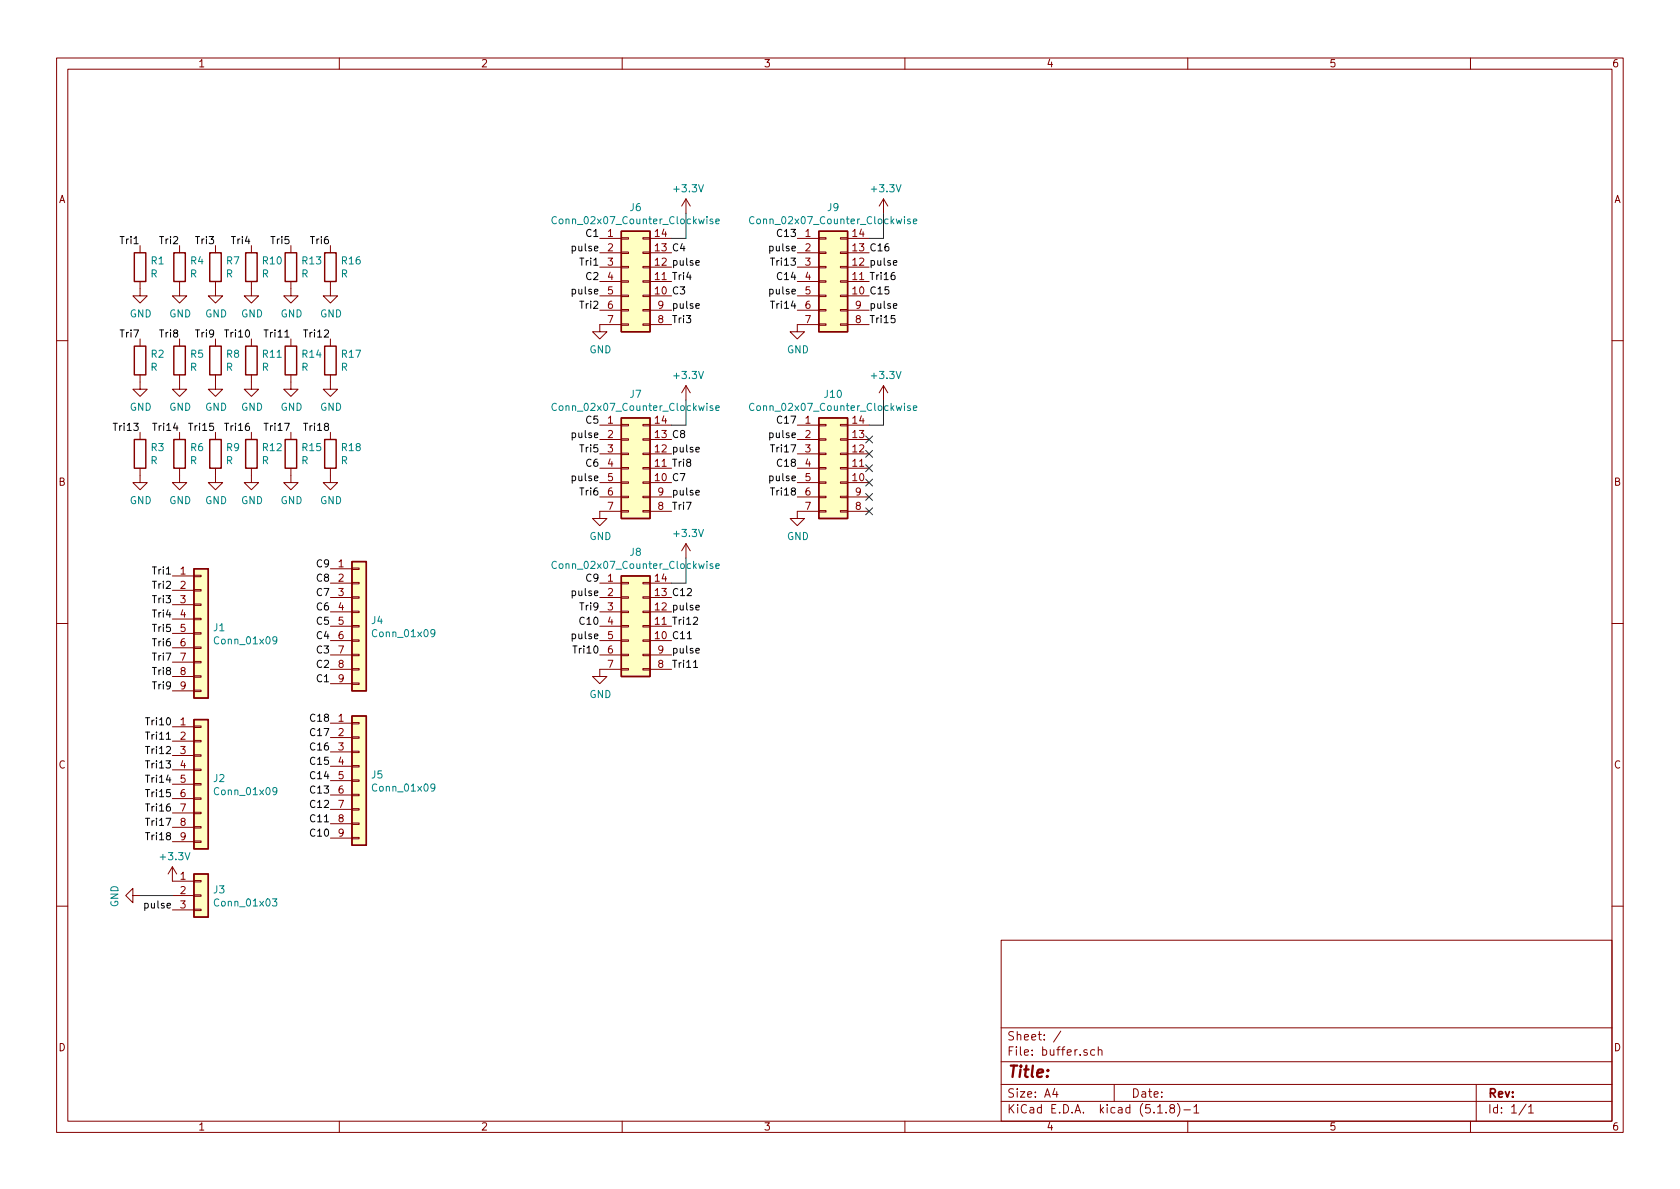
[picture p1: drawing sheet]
<svg xmlns="http://www.w3.org/2000/svg" width="297mm" height="210mm" viewBox="0 0 297 210" stroke-linecap="round" stroke-linejoin="round" font-family="sans-serif">
<g fill="none" stroke="#840000" stroke-width=".18">
<path d="M10 10.3h277v189.9h-277zM12 12.2h273v186.1h-273zM60 10.3v1.9M110 10.3v1.9M160 10.3v1.9M210 10.3v1.9M260 10.3v1.9M121.3 35.2v2.5M121.3 35.2l-.8 1.2M121.3 35.2l.7 1.2M156.2 35.2v2.5M156.2 35.2l-.8 1.2"/>
<path d="M156.2 35.2l.8 1.2M24.8 49.8v2.5h1.2l-1.2 1.3-1.3-1.3h1.3M24.8 43.4v1.3M24.8 59.9v1.3M31.7 49.8v2.5h1.3l-1.3 1.3-1.2-1.3h1.2M31.7 43.4v1.3M31.7 59.9v1.3M38.1 49.8v2.5h1.3l-1.3 1.3-1.3-1.3h1.3M38.1 43.4v1.3M38.1 59.9v1.3M44.4 49.8v2.5h1.3l-1.3 1.3-1.2-1.3h1.2M44.4 43.4v1.3"/>
<path d="M44.4 59.9v1.3M51.4 49.8v2.5h1.3l-1.3 1.3-1.2-1.3h1.2M51.4 43.4v1.3M51.4 59.9v1.3M58.4 49.8v2.5h1.3l-1.3 1.3-1.3-1.3h1.3M58.4 43.4v1.3M58.4 59.9v1.3M106 42.2h3.9M106 52.3h3.9M106 49.8h3.9M106 47.2h3.9M106 44.7h3.9"/>
<path d="M106 54.9h3.9M109.9 54.7h1.2v.3h-1.2zM109.9 57.3h1.2v.2h-1.2zM109.9 52.2h1.2v.2h-1.2zM109.9 47.1h1.2v.3h-1.2zM109.9 44.6h1.2v.2h-1.2zM109.9 42h1.2v.3h-1.2zM109.9 49.7h1.2v.2h-1.2zM109.9 57.4h-3.9v1.3h1.3l-1.3 1.2-1.2-1.2h1.2M113.7 54.7h1.2v.3h-1.2zM113.7 57.3h1.2v.2h-1.2zM113.7 52.2h1.2v.2h-1.2z"/>
<path d="M113.7 47.1h1.2v.3h-1.2zM113.7 44.6h1.2v.2h-1.2zM113.7 42h1.2v.3h-1.2zM113.7 49.7h1.2v.2h-1.2zM114.9 42.2h3.8M114.9 52.3h3.8M114.9 49.8h3.8M114.9 47.2h3.8M114.9 44.7h3.8M114.9 54.9h3.8M114.9 57.4h3.8M141 42.2h3.8"/>
<path d="M141 52.3h3.8M141 49.8h3.8M141 47.2h3.8M141 44.7h3.8M141 54.9h3.8M144.8 54.7h1.2v.3h-1.2zM144.8 57.3h1.2v.2h-1.2zM144.8 52.2h1.2v.2h-1.2zM144.8 47.1h1.2v.3h-1.2zM144.8 44.6h1.2v.2h-1.2zM144.8 42h1.2v.3h-1.2zM144.8 49.7h1.2v.2h-1.2z"/>
<path d="M144.8 57.4h-3.8v1.3h1.2l-1.2 1.2-1.3-1.2h1.3M148.6 54.7h1.3v.3h-1.3zM148.6 57.3h1.3v.2h-1.3zM148.6 52.2h1.3v.2h-1.3zM148.6 47.1h1.3v.3h-1.3zM148.6 44.6h1.3v.2h-1.3zM148.6 42h1.3v.3h-1.3zM148.6 49.7h1.3v.2h-1.3zM149.9 42.2h3.8M149.9 52.3h3.8M149.9 49.8h3.8M149.9 47.2h3.8"/>
<path d="M149.9 44.7h3.8M149.9 54.9h3.8M149.9 57.4h3.8M10 60.2h2M24.8 66.3v2.5h1.2l-1.2 1.3-1.3-1.3h1.3M24.8 76.4v1.3M31.7 66.3v2.5h1.3l-1.3 1.3-1.2-1.3h1.2M31.7 76.4v1.3M38.1 66.3v2.5h1.3l-1.3 1.3-1.3-1.3h1.3M38.1 76.4v1.3M44.4 66.3v2.5h1.3l-1.3 1.3-1.2-1.3h1.2M44.4 76.4v1.3"/>
<path d="M51.4 66.3v2.5h1.3l-1.3 1.3-1.2-1.3h1.2M51.4 76.4v1.3M58.4 66.3v2.5h1.3l-1.3 1.3-1.3-1.3h1.3M58.4 76.4v1.3M106 75.2h3.9M106 77.7h3.9M109.9 77.6h1.2v.2h-1.2zM109.9 75.1h1.2v.2h-1.2zM113.7 77.6h1.2v.2h-1.2zM113.7 75.1h1.2v.2h-1.2zM114.9 75.2h3.8M114.9 77.7h3.8"/>
<path d="M121.3 68.2v2.5M121.3 68.2l-.8 1.3M121.3 68.2l.7 1.3M141 75.2h3.8M141 77.7h3.8M144.8 77.6h1.2v.2h-1.2zM144.8 75.1h1.2v.2h-1.2zM148.6 77.6h1.3v.2h-1.3zM148.6 75.1h1.3v.2h-1.3zM149.9 75.2h3.8M149.9 77.7h3.8M156.2 68.2l-.8 1.3"/>
<path d="M156.2 68.2v2.5M156.2 68.2l.8 1.3M285 60.2h2M24.8 82.8v2.5h1.2l-1.2 1.3-1.3-1.3h1.3M31.7 82.8v2.5h1.3l-1.3 1.3-1.2-1.3h1.2M38.1 82.8v2.5h1.3l-1.3 1.3-1.3-1.3h1.3M44.4 82.8v2.5h1.3l-1.3 1.3-1.2-1.3h1.2M51.4 82.8v2.5h1.3l-1.3 1.3-1.2-1.3h1.2M58.4 82.8v2.5h1.3l-1.3 1.3-1.3-1.3h1.3M106 85.3h3.9M106 82.8h3.9M106 80.3h3.9"/>
<path d="M106 87.9h3.9M109.9 87.8h1.2v.2h-1.2zM109.9 90.3h1.2v.2h-1.2zM109.9 85.2h1.2v.3h-1.2zM109.9 80.1h1.2v.3h-1.2zM109.9 82.7h1.2v.2h-1.2zM109.9 90.4h-3.9v1.3h1.3l-1.3 1.3-1.2-1.3h1.2M113.7 87.8h1.2v.2h-1.2zM113.7 90.3h1.2v.2h-1.2zM113.7 85.2h1.2v.3h-1.2zM113.7 80.1h1.2v.3h-1.2zM113.7 82.7h1.2v.2h-1.2z"/>
<path d="M114.9 85.3h3.8M114.9 82.8h3.8M114.9 80.3h3.8M114.9 87.9h3.8M114.9 90.4h3.8M121.3 96.1l-.8 1.3M121.3 96.1v2.6M121.3 96.1l.7 1.3M141 85.3h3.8M141 82.8h3.8M141 80.3h3.8M141 87.9h3.8"/>
<path d="M144.8 87.8h1.2v.2h-1.2zM144.8 90.3h1.2v.2h-1.2zM144.8 85.2h1.2v.3h-1.2zM144.8 80.1h1.2v.3h-1.2zM144.8 82.7h1.2v.2h-1.2zM144.8 90.4h-3.8v1.3h1.2l-1.2 1.3-1.3-1.3h1.3M148.6 87.8h1.3v.2h-1.3zM148.6 90.3h1.3v.2h-1.3zM148.6 85.2h1.3v.3h-1.3zM148.6 80.1h1.3v.3h-1.3zM148.6 82.7h1.3v.2h-1.3zM149.9 85.3h3.8"/>
<path d="M149.9 82.8h3.8M149.9 80.3h3.8M149.9 87.9h3.8M149.9 90.4h3.8M10 110.3h2M30.5 101.8h3.8M30.5 104.4h3.8M30.5 106.9h3.8M30.5 109.5h3.8M30.5 112h3.8M30.5 114.5h3.8M30.5 117.1h3.8"/>
<path d="M30.5 119.6h3.8M34.3 117h1.3v.2h-1.3zM34.3 119.5h1.3v.3h-1.3zM34.3 114.4h1.3v.3h-1.3zM34.3 109.3h1.3v.3h-1.3zM34.3 106.8h1.3v.3h-1.3zM34.3 104.3h1.3v.2h-1.3zM34.3 101.7h1.3v.3h-1.3zM34.3 111.9h1.3v.2h-1.3zM58.4 100.6h3.8M58.4 103.1h3.8M58.4 105.7h3.8"/>
<path d="M58.4 108.2h3.8M58.4 110.7h3.8M58.4 113.3h3.8M58.4 115.8h3.8M58.4 118.4h3.8M62.2 115.7h1.3v.2h-1.3zM62.2 118.2h1.3v.3h-1.3zM62.2 113.2h1.3v.2h-1.3zM62.2 108.1h1.3v.2h-1.3zM62.2 105.5h1.3v.3h-1.3zM62.2 103h1.3v.2h-1.3zM62.2 100.5h1.3v.2h-1.3z"/>
<path d="M62.2 110.6h1.3v.3h-1.3zM106 103.1h3.9M106 105.7h3.9M106 108.2h3.9M106 110.7h3.9M106 113.3h3.9M106 115.8h3.9M109.9 115.7h1.2v.2h-1.2zM109.9 118.2h1.2v.3h-1.2zM109.9 113.2h1.2v.2h-1.2zM109.9 108.1h1.2v.2h-1.2zM109.9 105.5h1.2v.3h-1.2z"/>
<path d="M109.9 103h1.2v.2h-1.2zM109.9 110.6h1.2v.3h-1.2zM109.9 118.4h-3.9v1.2h1.3l-1.3 1.3-1.2-1.3h1.2M113.7 115.7h1.2v.2h-1.2zM113.7 118.2h1.2v.3h-1.2zM113.7 113.2h1.2v.2h-1.2zM113.7 108.1h1.2v.2h-1.2zM113.7 105.5h1.2v.3h-1.2zM113.7 103h1.2v.2h-1.2zM113.7 110.6h1.2v.3h-1.2zM114.9 103.1h3.8M114.9 105.7h3.8"/>
<path d="M114.9 108.2h3.8M114.9 110.7h3.8M114.9 113.3h3.8M114.9 115.8h3.8M114.9 118.4h3.8M285 110.3h2M30.5 122.2h3.8M30.5 128.5h3.8M30.5 131.1h3.8M30.5 133.6h3.8M30.5 136.1h3.8M30.5 138.7h3.8"/>
<path d="M34.3 122h1.3v.3h-1.3zM34.3 136h1.3v.3h-1.3zM34.3 133.5h1.3v.2h-1.3zM34.3 130.9h1.3v.3h-1.3zM34.3 128.4h1.3v.2h-1.3zM34.3 138.6h1.3v.2h-1.3zM58.4 127.9h3.8M58.4 130.4h3.8M58.4 133h3.8M58.4 135.5h3.8M58.4 138h3.8M58.4 120.9h3.8"/>
<path d="M62.2 135.4h1.3v.2h-1.3zM62.2 132.8h1.3v.3h-1.3zM62.2 130.3h1.3v.3h-1.3zM62.2 127.8h1.3v.2h-1.3zM62.2 137.9h1.3v.3h-1.3zM62.2 120.8h1.3v.2h-1.3zM23.5 158.4v-1.3l-1.3 1.3 1.3 1.2v-1.2h1.3M30.5 153.3l-.8 1.3M30.5 153.3v2.5h3.8M30.5 153.3l.7 1.3M30.5 158.4h3.8M30.5 141.2h3.8"/>
<path d="M30.5 143.8h3.8M30.5 146.3h3.8M30.5 148.8h3.8M34.3 155.7h1.3v.3h-1.3zM34.3 158.2h1.3v.3h-1.3zM34.3 143.6h1.3v.3h-1.3zM34.3 146.2h1.3v.2h-1.3zM34.3 148.7h1.3v.3h-1.3zM34.3 141.1h1.3v.2h-1.3zM58.4 140.6h3.8M58.4 143.1h3.8M58.4 145.7h3.8"/>
<path d="M58.4 148.2h3.8M62.2 143h1.3v.3h-1.3zM62.2 145.5h1.3v.3h-1.3zM62.2 148.1h1.3v.2h-1.3zM62.2 140.5h1.3v.2h-1.3zM10 160.2h2M30.5 160.9h3.8M34.3 160.8h1.3v.2h-1.3zM177 166.3h108v32h-108zM285 160.2h2M60 198.3v1.9M110 198.3v1.9"/>
<path d="M160 198.3v1.9M177 194.8h108M177 191.8h108M177 187.8h108M177 181.8h108M186.5 192.5l-.4 1h1M186.8 193v1M187.6 182.3l-1.3 2M193.5 185.7l-.4-.1-.3 .3 .1 .6 .2 .1 .4-.1M194.2 185.7h.1a.37 .37 0 0 1 .5 .1v.8M194.2 185.1v1.5M197 191.8v3"/>
<path d="M204.7 196.8h.8M206.2 196.7v.1M207.1 196l-.3-.3 .2-.3a.48 .48 0 0 1 .6 .1l-.1 .4a.52 .52 0 0 0-.6 .2 .52 .52 0 0 0 .1 .6l.4 .1 .2-.1 .1-.4-.3-.3M208.2 195.1a1.71 1.71 0 0 1 0 2.3M209.3 196.3h1.2M210 198.3v1.9M211.1 195.8l.4-.5v1.5M211.1 196.8h.9M260 198.3v1.9M261 191.8v6.5M269.8 195.2l-1.2 2M270.3 195.8l.4-.5v1.5"/>
<path d="M270.3 196.8h.8"/>
</g>
<g fill="none" stroke="#840000" stroke-width=".25">
<path d="M23.7 44.7h2.1v5.1h-2.1zM30.7 44.7h2.1v5.1h-2.1zM37.1 44.7h2v5.1h-2zM43.4 44.7h2.1v5.1h-2.1zM50.4 44.7h2.1v5.1h-2.1zM57.4 44.7h2v5.1h-2zM109.9 40.9h5v17.8h-5zM144.8 40.9h5.1v17.8h-5.1zM23.7 61.2h2.1v5.1h-2.1zM23.7 77.7h2.1v5.1h-2.1zM30.7 61.2h2.1v5.1h-2.1zM30.7 77.7h2.1v5.1h-2.1z"/>
<path d="M37.1 61.2h2v5.1h-2zM37.1 77.7h2v5.1h-2zM43.4 61.2h2.1v5.1h-2.1zM43.4 77.7h2.1v5.1h-2.1zM50.4 77.7h2.1v5.1h-2.1zM50.4 61.2h2.1v5.1h-2.1zM57.4 77.7h2v5.1h-2zM57.4 61.2h2v5.1h-2zM109.9 73.9h5v17.8h-5zM144.8 73.9h5.1v17.8h-5.1zM62.2 99.3h2.6v22.9h-2.6zM34.3 100.6h2.5v22.8h-2.5z"/>
<path d="M109.9 101.8h5v17.8h-5zM34.3 127.2h2.5v22.9h-2.5zM62.2 126.6h2.6v22.9h-2.6zM34.3 154.6h2.5v7.6h-2.5z"/>
</g>
<g fill="#ffffc2" stroke="#ffffc2" stroke-width=".18">
<path d="M62.2 126.6h2.6v22.9h-2.6z"/>
<path d="M62.2 99.3h2.6v22.9h-2.6z"/>
<path d="M34.3 100.6h2.5v22.8h-2.5z"/>
<path d="M34.3 154.6h2.5v7.6h-2.5z"/>
<path d="M109.9 40.9h5v17.8h-5z"/>
<path d="M109.9 73.9h5v17.8h-5z"/>
<path d="M109.9 101.8h5v17.8h-5z"/>
<path d="M144.8 40.9h5.1v17.8h-5.1z"/>
<path d="M144.8 73.9h5.1v17.8h-5.1z"/>
<path d="M34.3 127.2h2.5v22.9h-2.5z"/>
</g>
<g fill="none" stroke="#008484" stroke-width=".18">
<path d="M98.4 38.4a.6 .6 0 0 0-.9 .5 .6 .6 0 0 0 .6 .7l.3-.2M126 38.8l-.3-.1-.2 .2 .1 .2 .4 .1v.3h-.5M126.6 39.1l.6-.1-.1-.2-.4-.1-.1 .2v.6h.5M133.3 38.4a.6 .6 0 0 0-.8 .5 .6 .6 0 0 0 .6 .7l.2-.2M160.9 38.8l-.2-.1-.2 .2v.2l.4 .1v.3h-.4M161.5 39.1l.6-.1-.1-.2-.3-.1-.2 .2v.6h.5M98.4 71.4a.6 .6 0 0 0-.9 .5 .6 .6 0 0 0 .6 .7l.3-.1M126 71.8l-.3-.1-.2 .2 .1 .2 .4 .1v.3h-.5M126.6 72.2l.6-.1-.1-.3-.4-.1-.1 .2v.6h.5M133.3 71.4a.6 .6 0 0 0-.8 .5 .6 .6 0 0 0 .6 .7l.2-.1M160.9 71.8l-.2-.1-.2 .2v.2l.4 .1v.3h-.4M161.5 72.2l.6-.1-.1-.3-.3-.1-.2 .2v.6h.5"/>
<path d="M98.4 99.4a.6 .6 0 0 0-.9 .4 .6 .6 0 0 0 .6 .7l.3-.1M126 99.7h-.3l-.2 .2 .1 .1 .4 .2v.3h-.5M48.9 113.2l-.2 .2h-.2l-.3-.2 .1-.5 .2-.1h.2l.2 .2a.97 .97 0 0 1-.2 1l-.3 .1M76.9 111.9l-.2 .2h-.3l-.2-.2v-.5l.2-.1h.3l.2 .3a.97 .97 0 0 1-.2 .9l-.4 .1M126.6 100.1l.6-.1-.1-.3h-.4l-.1 .2v.6h.5M48.9 139.8l-.2 .2h-.2l-.3-.2 .1-.4 .2-.1h.2l.2 .2a.97 .97 0 0 1-.2 1h-.3M76.9 139.2l-.2 .2h-.3l-.2-.2v-.4l.2-.2h.3l.2 .3a.97 .97 0 0 1-.2 .9l-.4 .1M48.2 158.9h.7l-.4 .5 .4 .2-.1 .6h-.4l-.2-.1"/>
</g>
<path d="M121.3 37.7v4.5h-2.6M156.2 37.7v4.5h-2.5M121.3 70.7v4.5h-2.6M156.2 70.7v4.5h-2.5M121.3 98.7v4.4h-2.6M24.8 158.4h5.7" fill="none" stroke="#008400" stroke-width=".18"/>
<path d="M123 54.1l.6-.1v-.3h-.4l-.2 .2 .1 .6h.5M123 46.5l.6-.1v-.3h-.4l-.2 .1 .1 .7h.5M158 54.1l.6-.1-.1-.3h-.4l-.1 .2v.6h.5M158 46.5l.6-.1-.1-.3h-.4l-.1 .1v.7h.5M158.1 48.2l-.3 .1a.87 .87 0 0 0 0 1.1l.4-.1v-.5l-.4-.1-.2 .2M158.2 55.8h-.6v.6l.1-.1 .5 .1v.5l-.2 .2-.4-.2M123 79.5l.6-.1v-.3h-.4l-.2 .2 .1 .6h.5M123 87.1l.6-.1v-.2l-.4-.1-.2 .2 .1 .6h.5M122.6 109.3l.5-.2 .2 .4v.2l-.7 .7h.7M122.6 118h.7M123 115.1l.6-.1v-.3l-.4-.1-.2 .2 .1 .6h.5M123 107.4l.6-.1v-.2l-.4-.1-.2 .2 .1 .6h.5" fill="none" stroke="#000" stroke-width=".18"/>
<path d="M153.1 77.1l1.2 1.2M153.1 79.6l1.2 1.3M154.3 77.1l-1.2 1.2M154.3 79.6l-1.2 1.3M153.1 82.2l1.2 1.2M153.1 84.7l1.2 1.2M153.1 87.3l1.2 1.2M153.1 89.8l1.2 1.2M154.3 82.2l-1.2 1.2M154.3 84.7l-1.2 1.2M154.3 87.3l-1.2 1.2M154.3 89.8l-1.2 1.2" fill="none" stroke="#000084" stroke-width=".18"/>
<text font-size="2.8" fill="#840000" x="178" y="190.5">Title:</text>
<g font-size="2.1" fill="#840000">
<text x="178" y="184">Sheet: /</text>
<text x="178" y="186.7">File: buffer.sch</text>
<text x="178" y="196.9">KiCad E.D.A. kicad (5.1.8)-1</text>
<text x="178" y="194.1">Size: A4</text>
<text x="200" y="194.1">Date:</text>
<text x="263" y="194.1">Rev:</text>
<text x="263" y="196.9">Id: 1/1</text>
</g>
<g font-size="1.8" fill="#840000">
<text x="35" y="11.9">1</text>
<text x="85" y="11.9">2</text>
<text x="135" y="11.9">3</text>
<text x="185" y="11.9">4</text>
<text x="235" y="11.9">5</text>
<text x="285" y="11.9">6</text>
<text x="10.4" y="35.9">A</text>
<text x="285.4" y="35.9">A</text>
<text x="107.5" y="41.9">1</text>
<text x="115.9" y="41.9">14</text>
<text x="142.4" y="41.9">1</text>
<text x="150.8" y="41.9">14</text>
<text x="107.5" y="44.4">2</text>
<text x="107.5" y="47">3</text>
<text x="142.4" y="44.4">2</text>
<text x="142.4" y="47">3</text>
<text x="107.5" y="49.5">4</text>
<text x="107.5" y="52.1">5</text>
<text x="142.4" y="49.5">4</text>
<text x="142.4" y="52.1">5</text>
<text x="107.5" y="54.6">6</text>
<text x="107.5" y="57.1">7</text>
<text x="116.4" y="57.1">8</text>
<text x="116.4" y="54.6">9</text>
<text x="142.4" y="54.6">6</text>
<text x="142.4" y="57.1">7</text>
<text x="151.3" y="57.1">8</text>
<text x="151.3" y="54.6">9</text>
<text x="107.5" y="74.9">1</text>
<text x="107.5" y="77.5">2</text>
<text x="115.9" y="74.9">14</text>
<text x="142.4" y="74.9">1</text>
<text x="142.4" y="77.5">2</text>
<text x="150.8" y="77.5">13</text>
<text x="150.8" y="74.9">14</text>
<text x="107.5" y="80">3</text>
<text x="107.5" y="82.5">4</text>
<text x="142.4" y="80">3</text>
<text x="142.4" y="82.5">4</text>
<text x="150.8" y="82.5">11</text>
<text x="150.8" y="80">12</text>
<text x="10.4" y="85.9">B</text>
<text x="107.5" y="85.1">5</text>
<text x="107.5" y="87.6">6</text>
<text x="116.4" y="87.6">9</text>
<text x="142.4" y="85.1">5</text>
<text x="142.4" y="87.6">6</text>
<text x="150.8" y="85.1">10</text>
<text x="151.3" y="87.6">9</text>
<text x="285.4" y="85.9">B</text>
<text x="107.5" y="90.2">7</text>
<text x="116.4" y="90.2">8</text>
<text x="142.4" y="90.2">7</text>
<text x="151.3" y="90.2">8</text>
<text x="31.9" y="101.6">1</text>
<text x="59.8" y="100.3">1</text>
<text x="31.9" y="104.1">2</text>
<text x="31.9" y="106.7">3</text>
<text x="59.8" y="102.9">2</text>
<text x="59.8" y="105.4">3</text>
<text x="59.8" y="107.9">4</text>
<text x="107.5" y="102.9">1</text>
<text x="107.5" y="105.4">2</text>
<text x="107.5" y="107.9">3</text>
<text x="115.9" y="102.9">14</text>
<text x="31.9" y="109.2">4</text>
<text x="31.9" y="111.8">5</text>
<text x="59.8" y="110.5">5</text>
<text x="59.8" y="113">6</text>
<text x="107.5" y="110.5">4</text>
<text x="107.5" y="113">5</text>
<text x="31.9" y="114.3">6</text>
<text x="31.9" y="116.8">7</text>
<text x="31.9" y="119.4">8</text>
<text x="59.8" y="115.6">7</text>
<text x="59.8" y="118.1">8</text>
<text x="107.5" y="115.6">6</text>
<text x="107.5" y="118.1">7</text>
<text x="116.4" y="118.1">8</text>
<text x="116.4" y="115.6">9</text>
<text x="31.9" y="121.9">9</text>
<text x="59.8" y="120.6">9</text>
<text x="31.9" y="128.3">1</text>
<text x="31.9" y="130.8">2</text>
<text x="59.8" y="127.6">1</text>
<text x="59.8" y="130.2">2</text>
<text x="10.4" y="135.9">C</text>
<text x="31.9" y="133.3">3</text>
<text x="31.9" y="135.9">4</text>
<text x="59.8" y="132.7">3</text>
<text x="59.8" y="135.2">4</text>
<text x="59.8" y="137.8">5</text>
<text x="285.4" y="135.9">C</text>
<text x="31.9" y="138.4">5</text>
<text x="31.9" y="141">6</text>
<text x="31.9" y="143.5">7</text>
<text x="59.8" y="140.3">6</text>
<text x="59.8" y="142.9">7</text>
<text x="31.9" y="146">8</text>
<text x="31.9" y="148.6">9</text>
<text x="59.8" y="145.4">8</text>
<text x="59.8" y="147.9">9</text>
<text x="31.9" y="155.6">1</text>
<text x="31.9" y="158.1">2</text>
<text x="31.9" y="160.6">3</text>
<text x="10.4" y="185.9">D</text>
<text x="285.4" y="185.9">D</text>
<text x="35" y="199.9">1</text>
<text x="85" y="199.9">2</text>
<text x="135" y="199.9">3</text>
<text x="185" y="199.9">4</text>
<text x="235" y="199.9">5</text>
<text x="285" y="199.9">6</text>
</g>
<g font-size="1.8" fill="#008484">
<text x="119.3" y="34">+3.3V</text>
<text x="154.3" y="34">+3.3V</text>
<text x="98.5" y="39.6">Conn_02x07_Counter_Clockwise</text>
<text x="111.4" y="37.3">J6</text>
<text x="133.4" y="39.6">Conn_02x07_Counter_Clockwise</text>
<text x="146.4" y="37.3">J9</text>
<text x="26.7" y="46.8">R1</text>
<text x="33.7" y="46.8">R4</text>
<text x="40.1" y="46.8">R7</text>
<text x="46.5" y="46.8">R10</text>
<text x="53.5" y="46.8">R13</text>
<text x="60.5" y="46.8">R16</text>
<text x="26.6" y="49.1">R</text>
<text x="33.6" y="49.1">R</text>
<text x="40" y="49.1">R</text>
<text x="46.3" y="49.1">R</text>
<text x="53.3" y="49.1">R</text>
<text x="60.3" y="49.1">R</text>
<text x="22.9" y="56.1">GND</text>
<text x="29.9" y="56.1">GND</text>
<text x="36.3" y="56.1">GND</text>
<text x="42.6" y="56.1">GND</text>
<text x="49.6" y="56.1">GND</text>
<text x="56.6" y="56.1">GND</text>
<text x="26.6" y="65.6">R</text>
<text x="26.7" y="63.3">R2</text>
<text x="33.6" y="65.6">R</text>
<text x="33.7" y="63.3">R5</text>
<text x="40" y="65.6">R</text>
<text x="40.1" y="63.3">R8</text>
<text x="46.3" y="65.6">R</text>
<text x="46.5" y="63.3">R11</text>
<text x="53.3" y="65.6">R</text>
<text x="53.5" y="63.3">R14</text>
<text x="60.3" y="65.6">R</text>
<text x="60.5" y="63.3">R17</text>
<text x="104.2" y="62.5">GND</text>
<text x="139.1" y="62.5">GND</text>
<text x="111.4" y="70.4">J7</text>
<text x="119.3" y="67">+3.3V</text>
<text x="145.8" y="70.4">J10</text>
<text x="154.3" y="67">+3.3V</text>
<text x="22.9" y="72.6">GND</text>
<text x="29.9" y="72.6">GND</text>
<text x="36.3" y="72.6">GND</text>
<text x="42.6" y="72.6">GND</text>
<text x="49.6" y="72.6">GND</text>
<text x="56.6" y="72.6">GND</text>
<text x="98.5" y="72.7">Conn_02x07_Counter_Clockwise</text>
<text x="133.4" y="72.7">Conn_02x07_Counter_Clockwise</text>
<text x="26.6" y="82.1">R</text>
<text x="26.7" y="79.8">R3</text>
<text x="33.6" y="82.1">R</text>
<text x="33.7" y="79.8">R6</text>
<text x="40" y="82.1">R</text>
<text x="40.1" y="79.8">R9</text>
<text x="46.3" y="82.1">R</text>
<text x="46.5" y="79.8">R12</text>
<text x="53.3" y="82.1">R</text>
<text x="53.5" y="79.8">R15</text>
<text x="60.3" y="82.1">R</text>
<text x="60.5" y="79.8">R18</text>
<text x="22.9" y="89.1">GND</text>
<text x="29.9" y="89.1">GND</text>
<text x="36.3" y="89.1">GND</text>
<text x="42.6" y="89.1">GND</text>
<text x="49.6" y="89.1">GND</text>
<text x="56.6" y="89.1">GND</text>
<text x="104.2" y="95.5">GND</text>
<text x="119.3" y="95">+3.3V</text>
<text x="139.1" y="95.5">GND</text>
<text x="98.5" y="100.6">Conn_02x07_Counter_Clockwise</text>
<text x="111.4" y="98.3">J8</text>
<text x="37.8" y="111.6">J1</text>
<text x="38.2" y="113.9">Conn_01x09</text>
<text x="65.7" y="110.4">J4</text>
<text x="66.2" y="112.7">Conn_01x09</text>
<text x="104.2" y="123.4">GND</text>
<text x="65.7" y="137.7">J5</text>
<text x="37.8" y="138.3">J2</text>
<text x="38.2" y="140.6">Conn_01x09</text>
<text x="66.2" y="140">Conn_01x09</text>
<text x="28.5" y="152.1">+3.3V</text>
<text x="20.9" y="160.4" transform="rotate(-90 20.9 160.4)">GND</text>
<text x="37.8" y="158">J3</text>
<text x="38.2" y="160.3">Conn_01x03</text>
</g>
<g font-size="1.8">
<text x="103.8" y="41.9">C1</text>
<text x="137.7" y="41.9">C13</text>
<text x="21.5" y="43.2">Tri1</text>
<text x="28.5" y="43.2">Tri2</text>
<text x="34.8" y="43.2">Tri3</text>
<text x="41.2" y="43.2">Tri4</text>
<text x="48.2" y="43.2">Tri5</text>
<text x="55.2" y="43.2">Tri6</text>
<text x="101.4" y="44.4">pulse</text>
<text x="102.8" y="47">Tri1</text>
<text x="115.9" y="47">12 pulse</text>
<text x="115.9" y="44.4">13 C4</text>
<text x="136.3" y="44.4">pulse</text>
<text x="136.8" y="47">Tri13</text>
<text x="150.8" y="47">12 pulse</text>
<text x="150.8" y="44.4">13 C16</text>
<text x="101.4" y="52.1">pulse</text>
<text x="103.8" y="49.5">C2</text>
<text x="115.9" y="52.1">10 C3</text>
<text x="115.9" y="49.5">11 Tri4</text>
<text x="136.3" y="52.1">pulse</text>
<text x="137.7" y="49.5">C14</text>
<text x="150.8" y="52.1">10 C15</text>
<text x="150.8" y="49.5">11 Tri16</text>
<text x="21.5" y="59.7">Tri7</text>
<text x="28.5" y="59.7">Tri8</text>
<text x="34.8" y="59.7">Tri9</text>
<text x="40.2" y="59.7">Tri10</text>
<text x="47.2" y="59.7">Tri11</text>
<text x="54.2" y="59.7">Tri12</text>
<text x="102.8" y="54.6">Tri2</text>
<text x="118.7" y="54.6">pulse</text>
<text x="118.7" y="57.1">Tri3</text>
<text x="136.8" y="54.6">Tri14</text>
<text x="153.7" y="57.1">Tri15</text>
<text x="153.7" y="54.6">pulse</text>
<text x="20.5" y="76.2">Tri13</text>
<text x="27.5" y="76.2">Tri14</text>
<text x="33.9" y="76.2">Tri15</text>
<text x="40.2" y="76.2">Tri16</text>
<text x="47.2" y="76.2">Tri17</text>
<text x="54.2" y="76.2">Tri18</text>
<text x="101.4" y="77.5">pulse</text>
<text x="103.8" y="74.9">C5</text>
<text x="115.9" y="77.5">13 C8</text>
<text x="136.3" y="77.5">pulse</text>
<text x="137.7" y="74.9">C17</text>
<text x="102.8" y="80">Tri5</text>
<text x="103.8" y="82.5">C6</text>
<text x="115.9" y="82.5">11 Tri8</text>
<text x="115.9" y="80">12 pulse</text>
<text x="136.8" y="80">Tri17</text>
<text x="137.7" y="82.5">C18</text>
<text x="101.4" y="85.1">pulse</text>
<text x="102.8" y="87.6">Tri6</text>
<text x="115.9" y="85.1">10 C7</text>
<text x="118.7" y="87.6">pulse</text>
<text x="136.3" y="85.1">pulse</text>
<text x="136.8" y="87.6">Tri18</text>
<text x="118.7" y="90.2">Tri7</text>
<text x="27.2" y="101.6">Tri1</text>
<text x="56.2" y="100.3">C9</text>
<text x="27.2" y="106.7">Tri3</text>
<text x="27.2" y="104.1">Tri2</text>
<text x="56.2" y="107.9">C6</text>
<text x="56.2" y="105.4">C7</text>
<text x="56.2" y="102.9">C8</text>
<text x="101.4" y="105.4">pulse</text>
<text x="102.8" y="107.9">Tri9</text>
<text x="103.8" y="102.9">C9</text>
<text x="115.9" y="107.9">12 pulse</text>
<text x="115.9" y="105.4">13 C12</text>
<text x="27.2" y="109.2">Tri4</text>
<text x="27.2" y="111.8">Tri5</text>
<text x="56.2" y="113">C4</text>
<text x="56.2" y="110.5">C5</text>
<text x="101.4" y="113">pulse</text>
<text x="102.8" y="110.5">C10</text>
<text x="115.9" y="113">10 C11</text>
<text x="115.9" y="110.5">11 Tri12</text>
<text x="27.2" y="114.3">Tri6</text>
<text x="27.2" y="116.8">Tri7</text>
<text x="27.2" y="119.4">Tri8</text>
<text x="56.2" y="118.1">C2</text>
<text x="56.2" y="115.6">C3</text>
<text x="101.8" y="115.6">Tri10</text>
<text x="118.7" y="118.1">Tri11</text>
<text x="118.7" y="115.6">pulse</text>
<text x="27.2" y="121.9">Tri9</text>
<text x="56.2" y="120.6">C1</text>
<text x="26.3" y="128.3">Tri10</text>
<text x="26.3" y="130.8">Tri11</text>
<text x="55.2" y="130.2">C17</text>
<text x="55.2" y="127.6">C18</text>
<text x="26.3" y="133.3">Tri12</text>
<text x="26.3" y="135.9">Tri13</text>
<text x="55.2" y="137.8">C14</text>
<text x="55.2" y="135.2">C15</text>
<text x="55.2" y="132.7">C16</text>
<text x="26.3" y="143.5">Tri16</text>
<text x="26.3" y="138.4">Tri14</text>
<text x="26.3" y="141">Tri15</text>
<text x="55.2" y="142.9">C12</text>
<text x="55.2" y="140.3">C13</text>
<text x="26.3" y="146">Tri17</text>
<text x="26.3" y="148.6">Tri18</text>
<text x="55.2" y="147.9">C10</text>
<text x="55.2" y="145.4">C11</text>
<text x="25.9" y="160.6">pulse</text>
</g>
</svg>
